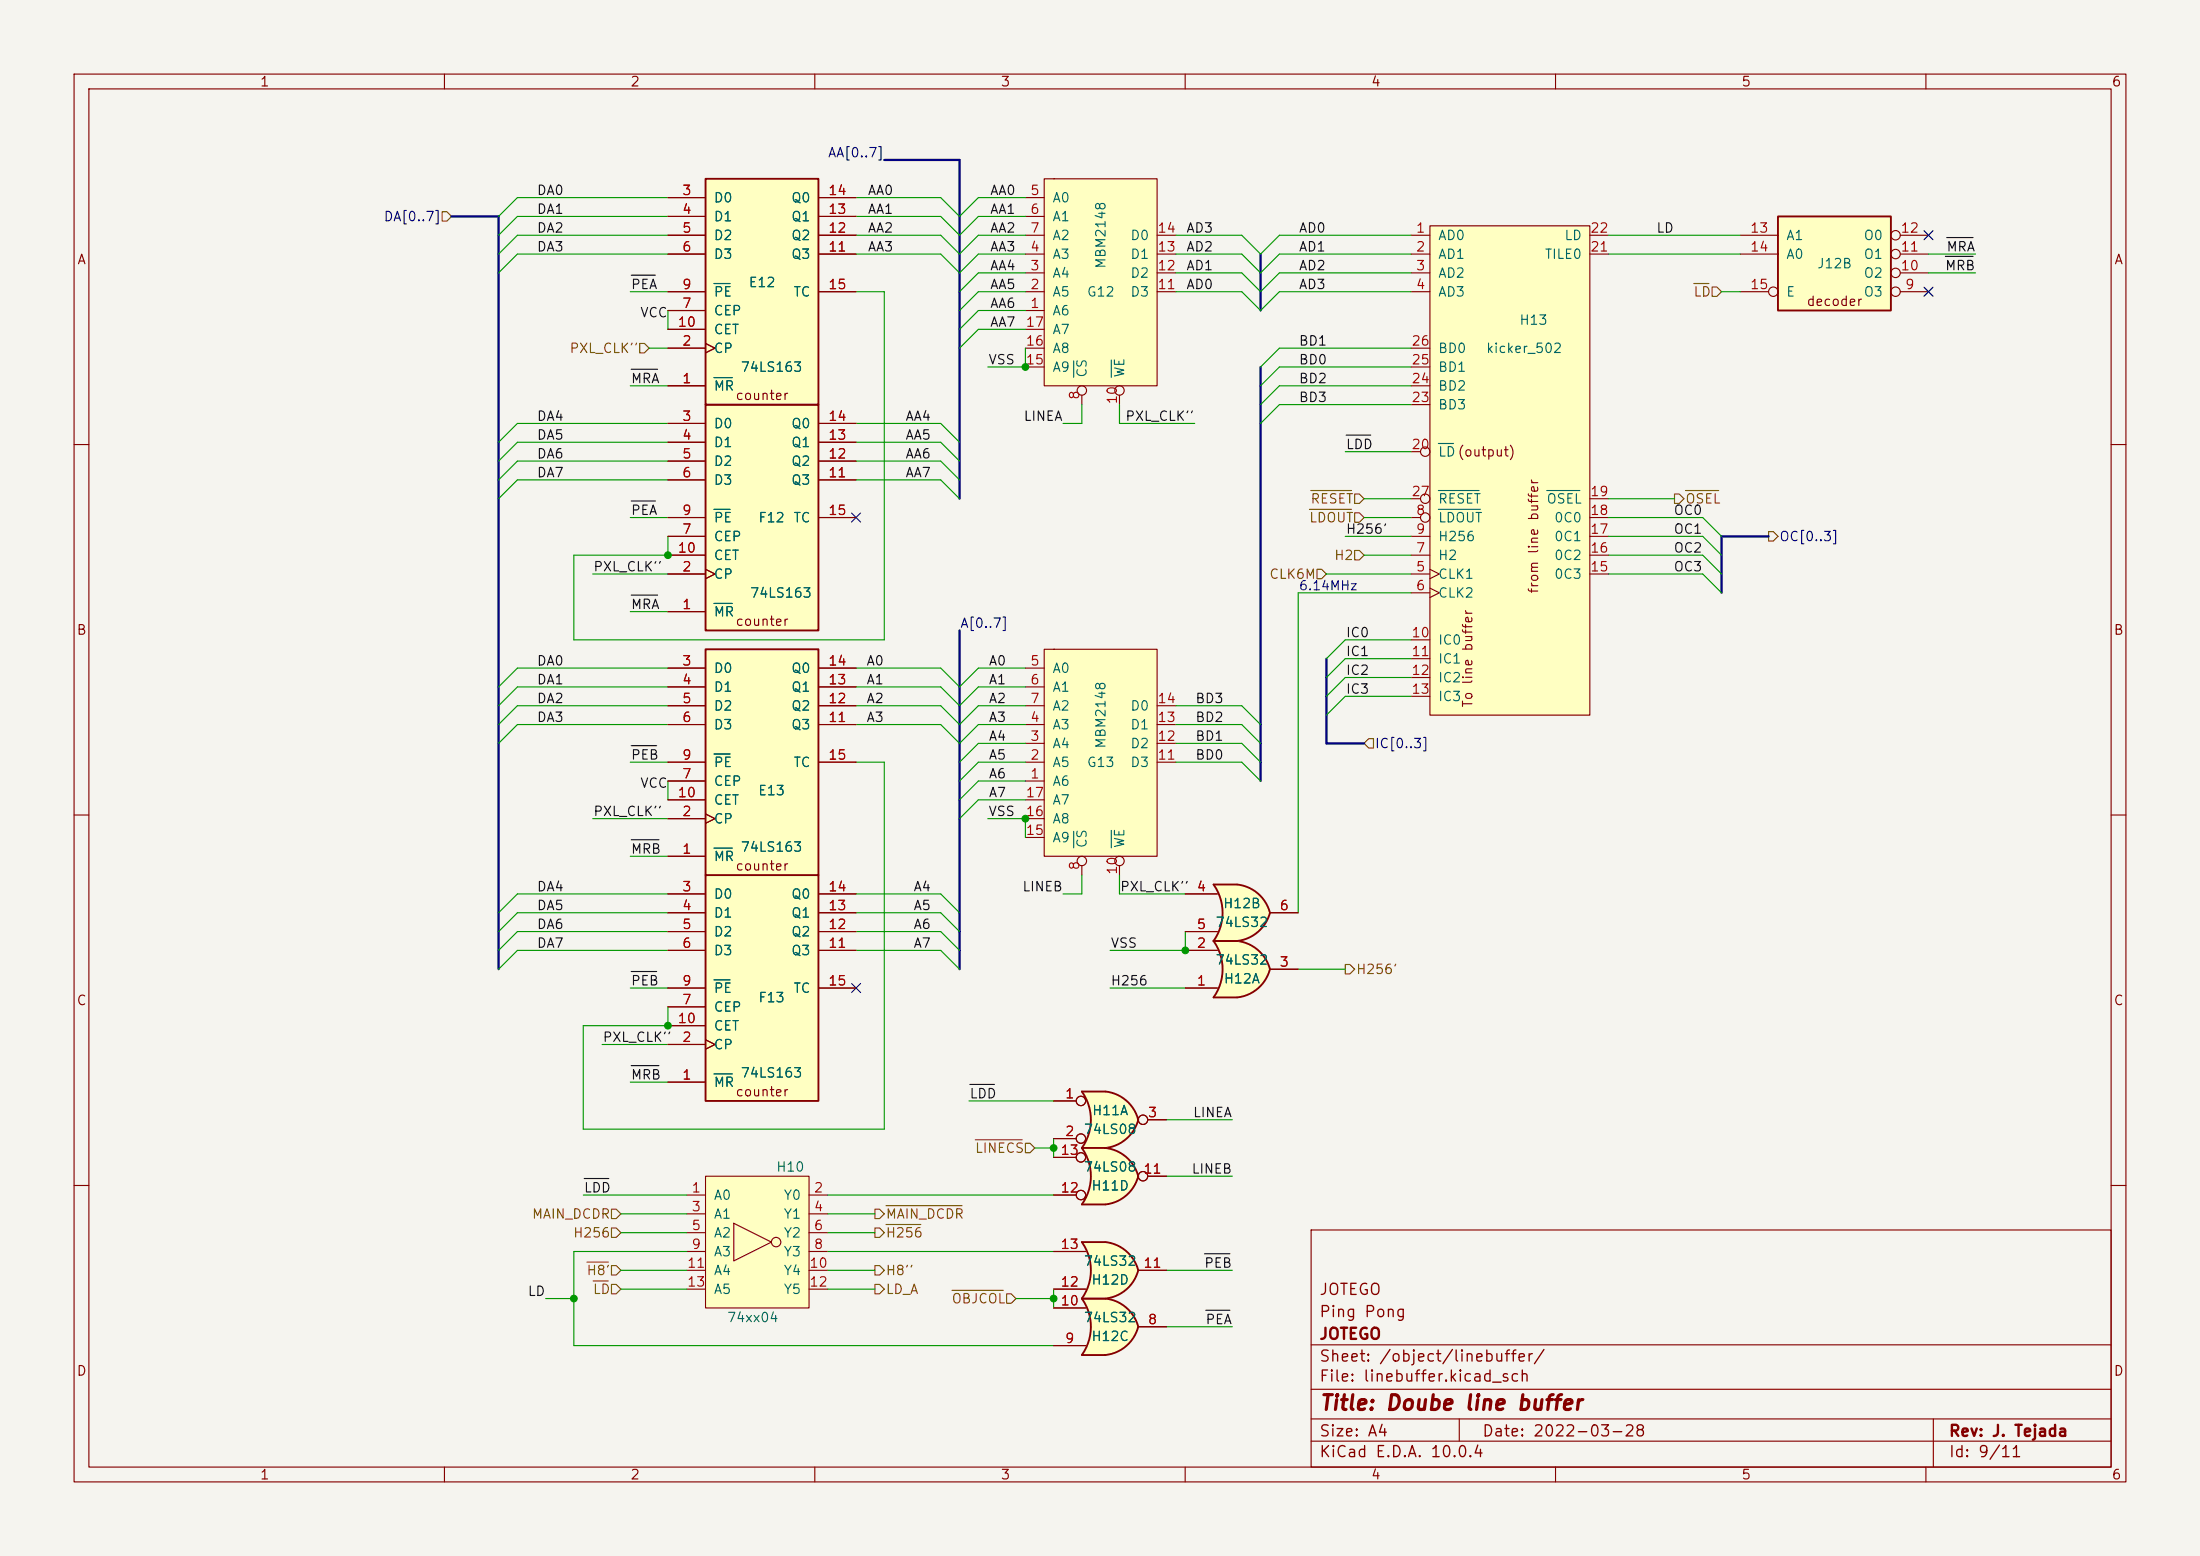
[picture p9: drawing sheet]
<svg xmlns="http://www.w3.org/2000/svg" width="297mm" height="210mm" viewBox="0 0 297 210" stroke-linecap="round" stroke-linejoin="round" font-family="sans-serif">
<path d="M0 0h297v210h-297z" fill="#f5f4ef" stroke="#f5f4ef" stroke-width=".14"/>
<g fill="none" stroke="#840000" stroke-width=".15">
<path d="M10 10h277v190h-277zM12 12h273v186h-273zM60 10v2M110 10v2M160 10v2M210 10v2M260 10v2M10 60h2M285 60h2M10 110h2M285 110h2M10 160h2"/>
<path d="M177 166h108v32h-108zM285 160h2M60 198v2M110 198v2M160 198v2M177 194.5h108M177 191.5h108M177 187.5h108M177 181.5h108M197 191.5v3M210 198v2M260 198v2"/>
<path d="M261 191.5v6.5"/>
</g>
<path d="M163.8 134.6h3.2M163.8 127h3.2" fill="none" stroke="#ffffc2" stroke-width=".14"/>
<g fill="#ffffc2" stroke="#ffffc2" stroke-width=".14">
<path d="M167 127a5.2 5.2 0 0 1 4.4 3.8l-5 1.4z"/>
<path d="M166.5 129.5l4.9 1.3a5.1 5.1 0 0 1-4.4 3.8z"/>
</g>
<path d="M163.8 127h3.2v7.6h-3.2a6.6 6.6 0 0 0 0-7.6z" fill="#ffffc2"/>
<path d="M167 127h-3.2a6.6 6.6 0 0 1 0 7.6h3.2M167 127a5.2 5.2 0 0 1 4.4 3.8 5.2 5.2 0 0 1-4.4 3.8" fill="none" stroke="#840000" stroke-width=".25"/>
<path d="M160 133.4h4.3M160 128.3h4.3M171.4 130.8h3.9" fill="none" stroke="#840000" stroke-width=".15"/>
<path d="M163.8 119.4h3.2M163.8 127h3.2" fill="none" stroke="#ffffc2" stroke-width=".14"/>
<g fill="#ffffc2" stroke="#ffffc2" stroke-width=".14">
<path d="M166.4 121.8l5 1.4a5.2 5.2 0 0 1-4.4 3.8z"/>
<path d="M167 119.4a5.1 5.1 0 0 1 4.4 3.8l-4.9 1.3z"/>
</g>
<path d="M163.8 119.4h3.2v7.6h-3.2a6.7 6.7 0 0 0 0-7.6z" fill="#ffffc2"/>
<path d="M167 119.4h-3.2a6.6 6.6 0 0 1 0 7.6h3.2M167 119.4a5.2 5.2 0 0 1 4.4 3.8 5.2 5.2 0 0 1-4.4 3.8" fill="none" stroke="#840000" stroke-width=".25"/>
<path d="M160 120.7h4.3M160 125.7h4.3M171.4 123.2h3.9" fill="none" stroke="#840000" stroke-width=".15"/>
<path d="M240 29.2h15.3v12.7h-15.3z" fill="#ffffc2"/>
<path d="M240 29.2h15.3v12.7h-15.3z" fill="none" stroke="#840000" stroke-width=".25"/>
<g fill="none" stroke="#840000" stroke-width=".15">
<path d="M234.9 39.4h3.9M234.9 34.3h5.1M234.9 31.8h5.1M256.5 39.4h3.8M256.5 36.8h3.8M256.5 34.3h3.8M256.5 31.8h3.8"/>
<circle cx="239.4" cy="39.4" r=".63"/>
<circle cx="255.9" cy="39.4" r=".63"/>
<circle cx="255.9" cy="36.8" r=".63"/>
<circle cx="255.9" cy="34.3" r=".63"/>
<circle cx="255.9" cy="31.7" r=".63"/>
</g>
<path d="M193 30.5h21.6v66h-21.6z" fill="#ffffc2"/>
<g fill="none" stroke="#840000" stroke-width=".15">
<path d="M190.5 31.8h2.5M190.5 34.3h2.5M190.5 36.8h2.5M190.5 39.4h2.5M193 30.5h21.6v66h-21.6zM214.6 31.8h2.6M214.6 34.3h2.6M190.5 54.6h2.5M190.5 52.1h2.5M190.5 49.5h2.5M190.5 47h2.5M190.5 77.5h2.5"/>
<path d="M190.5 74.9h2.5M190.5 69.9h1.3M190.5 72.4h2.5M190.5 67.3h1.3M190.5 61h1.3M193 76.8l1.3 .7-1.3 .6M193 79.4l1.3 .6-1.3 .6M214.6 77.5h2.6M214.6 74.9h2.6M214.6 69.9h2.6M214.6 72.4h2.6M214.6 67.3h2.6"/>
<path d="M190.5 80h2.5M190.5 86.4h2.5M190.5 88.9h2.5M190.5 91.4h2.5M190.5 94h2.5"/>
<circle cx="192.4" cy="69.8" r=".63"/>
<circle cx="192.4" cy="67.3" r=".63"/>
<circle cx="192.4" cy="61" r=".63"/>
</g>
<path d="M194.2 59.9h2M194.2 68.7h5.7M194.2 66.2h5.5M208.8 66.2h4.5" fill="none" stroke="#006464" stroke-width=".15"/>
<path d="M146 147.3h3.2M146 154.9h3.2" fill="none" stroke="#ffffc2" stroke-width=".14"/>
<g fill="#ffffc2" stroke="#ffffc2" stroke-width=".14">
<path d="M148.6 149.8l5.1 1.3a5.2 5.2 0 0 1-4.4 3.8z"/>
<path d="M149.3 147.3a5.1 5.1 0 0 1 4.4 3.8l-5 1.3z"/>
</g>
<path d="M146 147.3h3.2v7.6h-3.2a6.7 6.7 0 0 0 0-7.6z" fill="#ffffc2"/>
<path d="M149.2 147.3h-3.2a6.6 6.6 0 0 1 0 7.6h3.2M149.3 147.3a5.2 5.2 0 0 1 4.4 3.8 5.2 5.2 0 0 1-4.4 3.8" fill="none" stroke="#840000" stroke-width=".25"/>
<g fill="none" stroke="#840000" stroke-width=".15">
<path d="M142.2 148.6h3.1M142.2 153.7h3.1M154.9 151.1h2.6"/>
<circle cx="145.9" cy="153.7" r=".63"/>
<circle cx="145.9" cy="148.6" r=".63"/>
<circle cx="154.3" cy="151.1" r=".63"/>
</g>
<path d="M146 154.9h3.2M146 162.6h3.2" fill="none" stroke="#ffffc2" stroke-width=".14"/>
<g fill="#ffffc2" stroke="#ffffc2" stroke-width=".14">
<path d="M149.3 154.9a5.2 5.2 0 0 1 4.4 3.9l-5.1 1.3z"/>
<path d="M148.7 157.5l5 1.2a5.1 5.1 0 0 1-4.4 3.9z"/>
</g>
<path d="M146 154.9h3.2v7.7h-3.2a6.6 6.6 0 0 0 0-7.7z" fill="#ffffc2"/>
<path d="M149.2 154.9h-3.2a6.6 6.6 0 0 1 0 7.7h3.2M149.3 154.9a5.2 5.2 0 0 1 4.4 3.9 5.2 5.2 0 0 1-4.4 3.8" fill="none" stroke="#840000" stroke-width=".25"/>
<g fill="none" stroke="#840000" stroke-width=".15">
<path d="M142.2 156.2h3.1M154.9 158.8h2.6M142.2 161.3h3.1"/>
<circle cx="145.9" cy="156.2" r=".63"/>
<circle cx="154.3" cy="158.7" r=".63"/>
<circle cx="145.9" cy="161.3" r=".63"/>
</g>
<path d="M95.2 54.6h15.3v30.5h-15.3z" fill="#ffffc2"/>
<path d="M95.2 54.6h15.3v30.5h-15.3z" fill="none" stroke="#840000" stroke-width=".25"/>
<g fill="none" stroke="#840000" stroke-width=".15">
<path d="M90.2 57.2h5M90.2 59.7h5M110.5 57.2h5.1M110.5 59.7h5.1M90.2 77.5h5M90.2 62.2h5M90.2 64.8h5M90.2 72.4h5M90.2 69.9h5M90.2 74.9h5M95.2 76.8l1.3 .7-1.3 .6M110.5 62.2h5.1"/>
<path d="M110.5 64.8h5.1M110.5 69.9h5.1M90.2 82.6h5"/>
</g>
<path d="M96.4 68.7h2.2M96.4 81.4h2.5" fill="none" stroke="#006464" stroke-width=".15"/>
<path d="M146 175.3h3.2M146 182.9h3.2" fill="none" stroke="#ffffc2" stroke-width=".14"/>
<g fill="#ffffc2" stroke="#ffffc2" stroke-width=".14">
<path d="M149.3 175.3a5.2 5.2 0 0 1 4.4 3.8l-5.1 1.3z"/>
<path d="M148.7 177.8l5 1.3a5.1 5.1 0 0 1-4.4 3.8z"/>
</g>
<path d="M146 175.3h3.2v7.6h-3.2a6.6 6.6 0 0 0 0-7.6z" fill="#ffffc2"/>
<path d="M149.2 175.3h-3.2a6.6 6.6 0 0 1 0 7.6h3.2M149.3 175.3a5.2 5.2 0 0 1 4.4 3.8 5.2 5.2 0 0 1-4.4 3.8" fill="none" stroke="#840000" stroke-width=".25"/>
<path d="M142.2 176.5h4.4M153.7 179.1h3.8M142.2 181.6h4.4" fill="none" stroke="#840000" stroke-width=".15"/>
<path d="M146 175.3h3.2M146 167.6h3.2" fill="none" stroke="#ffffc2" stroke-width=".14"/>
<g fill="#ffffc2" stroke="#ffffc2" stroke-width=".14">
<path d="M149.3 167.6a5.2 5.2 0 0 1 4.4 3.9l-5.1 1.3z"/>
<path d="M148.7 170.2l5 1.2a5.1 5.1 0 0 1-4.4 3.9z"/>
</g>
<path d="M146 167.6h3.2v7.7h-3.2a6.6 6.6 0 0 0 0-7.7z" fill="#ffffc2"/>
<path d="M149.2 167.6h-3.2a6.6 6.6 0 0 1 0 7.7h3.2M149.3 167.6a5.2 5.2 0 0 1 4.4 3.9 5.2 5.2 0 0 1-4.4 3.8" fill="none" stroke="#840000" stroke-width=".25"/>
<path d="M142.2 174h4.4M142.2 168.9h4.4M153.7 171.5h3.8" fill="none" stroke="#840000" stroke-width=".15"/>
<path d="M141 87.6h15.2v28h-15.2z" fill="#ffffc2"/>
<g fill="none" stroke="#840000" stroke-width=".15">
<path d="M138.4 97.8h2.6M138.4 90.2h2.6M138.4 92.7h2.6M138.4 95.3h2.6M141 87.6h15.2v28h-15.2zM142.2 87.6h.1M156.2 97.8h2.5M156.2 95.3h2.5M138.4 105.4h2.6M138.4 102.9h2.6M138.4 100.3h2.6M138.4 113h2.6"/>
<path d="M138.4 110.5h2.6M138.4 108h2.6M146 116.8v1.3M151.1 116.8v1.3M156.2 102.9h2.5M156.2 100.3h2.5"/>
<circle cx="146" cy="116.2" r=".63"/>
<circle cx="151.1" cy="116.2" r=".63"/>
</g>
<path d="M144.9 112.2v2.2M150 112.1v2.3" fill="none" stroke="#006464" stroke-width=".15"/>
<path d="M95.2 158.8h14v17.7h-14z" fill="#ffffc2"/>
<g fill="none" stroke="#840000" stroke-width=".15">
<path d="M95.2 158.8h14v17.7h-14zM92.7 161.3h2.5M92.7 163.8h2.5M92.7 166.4h2.5M92.7 168.9h2.5M92.7 171.5h2.5M92.7 174h2.5M99.1 165.1l5 2.5-5 2.6zM109.2 161.3h2.6M109.2 163.8h2.6M109.2 166.4h2.6M109.2 168.9h2.6"/>
<path d="M109.2 171.5h2.6M109.2 174h2.6"/>
<circle cx="104.8" cy="167.6" r=".63"/>
</g>
<path d="M95.2 24.1h15.3v30.5h-15.3z" fill="#ffffc2"/>
<path d="M95.2 24.1h15.3v30.5h-15.3z" fill="none" stroke="#840000" stroke-width=".25"/>
<g fill="none" stroke="#840000" stroke-width=".15">
<path d="M90.2 26.7h5M90.2 29.2h5M90.2 31.8h5M90.2 34.3h5M90.2 39.4h5M110.5 26.7h5.1M110.5 29.2h5.1M110.5 31.8h5.1M110.5 34.3h5.1M110.5 39.4h5.1M90.2 52.1h5M90.2 47h5"/>
<path d="M90.2 41.9h5M90.2 44.5h5M95.2 46.4l1.3 .6-1.3 .6"/>
</g>
<path d="M96.4 38.3h2.2M96.4 51h2.5" fill="none" stroke="#006464" stroke-width=".15"/>
<path d="M95.2 118.1h15.3v30.5h-15.3z" fill="#ffffc2"/>
<path d="M95.2 118.1h15.3v30.5h-15.3z" fill="none" stroke="#840000" stroke-width=".25"/>
<g fill="none" stroke="#840000" stroke-width=".15">
<path d="M90.2 120.7h5M90.2 123.2h5M90.2 125.7h5M90.2 128.3h5M90.2 135.9h5M90.2 133.4h5M90.2 138.4h5M110.5 120.7h5.1M110.5 123.2h5.1M110.5 125.7h5.1M110.5 128.3h5.1M110.5 133.4h5.1"/>
<path d="M90.2 146.1h5M90.2 141h5M95.2 140.3l1.3 .7-1.3 .6"/>
</g>
<path d="M96.4 132.2h2.2M96.4 144.9h2.5" fill="none" stroke="#006464" stroke-width=".15"/>
<path d="M141 24.1h15.2v28h-15.2z" fill="#ffffc2"/>
<g fill="none" stroke="#840000" stroke-width=".15">
<path d="M138.4 39.4h2.6M138.4 36.8h2.6M138.4 34.3h2.6M138.4 26.7h2.6M138.4 29.2h2.6M138.4 31.8h2.6M141 24.1h15.2v28h-15.2zM142.2 24.1h.1M156.2 39.4h2.5M156.2 36.8h2.5M156.2 34.3h2.5M156.2 31.8h2.5"/>
<path d="M138.4 41.9h2.6M138.4 49.5h2.6M138.4 47h2.6M138.4 44.5h2.6M146 53.3v1.3M151.1 53.3v1.3"/>
<circle cx="146" cy="52.7" r=".63"/>
<circle cx="151.1" cy="52.7" r=".63"/>
</g>
<path d="M144.9 48.7v2.2M150 48.6v2.3" fill="none" stroke="#006464" stroke-width=".15"/>
<path d="M95.2 87.6h15.3v30.5h-15.3z" fill="#ffffc2"/>
<path d="M95.2 87.6h15.3v30.5h-15.3z" fill="none" stroke="#840000" stroke-width=".25"/>
<g fill="none" stroke="#840000" stroke-width=".15">
<path d="M90.2 26.7h5M90.2 29.2h5M90.2 31.8h5M90.2 34.3h5M90.2 39.4h5M110.5 26.7h5.1M110.5 29.2h5.1M110.5 31.8h5.1M110.5 34.3h5.1M110.5 39.4h5.1M90.2 57.2h5M90.2 59.7h5"/>
<path d="M90.2 52.1h5M90.2 47h5M90.2 41.9h5M90.2 44.5h5M95.2 46.4l1.3 .6-1.3 .6M110.5 57.2h5.1M110.5 59.7h5.1M90.2 77.5h5M90.2 62.2h5M90.2 64.8h5M90.2 72.4h5M90.2 69.9h5"/>
<path d="M90.2 74.9h5M95.2 76.8l1.3 .7-1.3 .6M110.5 62.2h5.1M110.5 64.8h5.1M110.5 69.9h5.1M90.2 90.2h5M90.2 92.7h5M90.2 95.3h5M90.2 97.8h5M90.2 82.6h5M110.5 90.2h5.1M110.5 92.7h5.1"/>
<path d="M110.5 95.3h5.1M110.5 97.8h5.1M90.2 115.6h5M90.2 110.5h5M90.2 105.4h5M90.2 102.9h5M90.2 108h5M95.2 109.9l1.3 .6-1.3 .6M110.5 102.9h5.1M90.2 133.4h5M90.2 128.3h5M90.2 120.7h5"/>
<path d="M90.2 125.7h5M90.2 123.2h5M90.2 135.9h5M90.2 138.4h5M110.5 133.4h5.1M110.5 128.3h5.1M110.5 120.7h5.1M110.5 125.7h5.1M110.5 123.2h5.1M160 133.4h4.3M160 128.3h4.3M160 120.7h4.3"/>
<path d="M160 125.7h4.3M171.4 130.8h3.9M171.4 123.2h3.9M90.2 146.1h5M90.2 141h5M95.2 140.3l1.3 .7-1.3 .6M142.2 148.6h3.1M142.2 153.7h3.1M142.2 156.2h3.1M154.9 151.1h2.6M154.9 158.8h2.6M142.2 161.3h3.1"/>
<path d="M142.2 176.5h4.4M142.2 174h4.4M142.2 168.9h4.4M153.7 179.1h3.8M153.7 171.5h3.8M142.2 181.6h4.4"/>
<circle cx="145.9" cy="153.7" r=".63"/>
<circle cx="145.9" cy="156.2" r=".63"/>
<circle cx="145.9" cy="148.6" r=".63"/>
<circle cx="154.3" cy="151.1" r=".63"/>
<circle cx="154.3" cy="158.7" r=".63"/>
<circle cx="145.9" cy="161.3" r=".63"/>
</g>
<path d="M96.4 38.3h2.2M96.4 51h2.5M96.4 68.7h2.2M96.4 81.4h2.5M96.4 114.5h2.5M96.4 101.8h2.2M96.4 132.2h2.2M96.4 144.9h2.5" fill="none" stroke="#006464" stroke-width=".15"/>
<g fill="none" stroke="#725600" stroke-width=".15">
<path d="M59.7 28.6h.6l.7 .6-.7 .6h-.6zM228.7 38.3h2M231.1 38.7h.7l.6 .7-.6 .6h-.7zM86.4 46.4h.6l.6 .6-.6 .6h-.6zM176.8 68.7h5.6M177 66.2h5.4M177.8 76.8h.6l.7 .7-.7 .6h-.6zM182.9 74.3h.6l.6 .6-.6 .7h-.6zM182.9 69.2h.6l.6 .7-.6 .6h-.6zM182.9 66.7h.6l.6 .6-.6 .6h-.6zM226.1 66.7h.6l.6 .6-.6 .6h-.6zM227.6 66.2h4.4"/>
<path d="M238.8 71.8h.6l.6 .6-.6 .6h-.6zM184.8 99.7h.6v1.3h-.6l-.7-.7zM181.6 130.2h.6l.7 .6-.7 .6h-.6zM131.7 153.8h6.3M138.4 154.3h.7l.6 .6-.6 .7h-.7zM79.2 170.3h2.9M80.1 172.9h2M82.5 173.4h.7l.6 .6-.6 .6h-.7zM82.5 170.8h.7l.6 .7-.6 .6h-.7zM82.5 165.7h.7l.6 .7-.6 .6h-.7zM82.5 163.2h.7l.6 .6-.6 .7h-.7zM118.1 165.7h.6l.7 .7-.7 .6h-.6z"/>
<path d="M118.1 173.4h.6l.7 .6-.7 .6h-.6zM118.1 170.8h.6l.7 .7-.7 .6h-.6zM118.1 163.2h.6l.7 .6-.7 .7h-.6zM119.6 165.3h4.7M119.6 162.7h10.3M128.5 174.2h7M135.9 174.6h.6l.7 .7-.7 .6h-.6z"/>
</g>
<g fill="none" stroke="#0f0f0f" stroke-width=".15">
<path d="M85.2 37.1h3.3M262.6 34.6h3.8M262.8 32.1h3.6M85.2 49.8h3.6M181.7 58.7h3.4M85.2 67.6h3.3M85.2 80.3h3.6M85.2 113.3h3.8M85.2 100.6h3.5M85.2 131.1h3.5M78.9 159.1h3.3M85.2 143.8h3.8"/>
<path d="M130.9 146.4h3.4M162.6 169.2h3.4M162.8 176.8h3.2"/>
</g>
<path d="M61 29.2h6.3v101.6M119.4 21.6h10.1v45.7M170.2 34.3v7.6M170.2 49.5v55.9M238.8 72.4h-6.4v7.6M129.5 85.1v45.7M179.1 88.9v11.4h5" fill="none" stroke="#000084" stroke-width=".3"/>
<g fill="none" stroke="#009600" stroke-width=".15">
<path d="M85.1 39.4h5.1M90.2 31.8h-20.4l-2.5 2.5M90.2 34.3h-20.4l-2.5 2.5M90.2 26.7h-20.4l-2.5 2.5M90.2 29.2h-20.4l-2.5 2.6M115.6 39.4h3.8v47h-41.9v-11.5h12.7v-2.5M115.6 31.8h11.4l2.5 2.5 2.6-2.5h6.3M115.6 34.3h11.4l2.5 2.5 2.6-2.5h6.3M115.6 26.7h11.4l2.5 2.5 2.6-2.5h6.3M115.6 29.2h11.4l2.5 2.6 2.6-2.6h6.3M138.4 39.4h-6.3l-2.6 2.5M138.4 36.8h-6.3l-2.6 2.6"/>
<path d="M158.7 31.8h8.9l2.6 2.5 2.5-2.5h17.8M158.7 39.4h8.9l2.6 2.5 2.5-2.5h17.8M158.7 34.3h8.9l2.6 2.5 2.5-2.5h17.8M158.7 36.8h8.9l2.6 2.6 2.5-2.6h17.8M217.2 31.8h17.7M217.2 34.3h17.7M232.4 39.4h2.5M260.3 34.3h6.4M260.3 36.8h6.4M85.1 52.1h5.1M87.6 47h2.6M90.2 41.9v2.6"/>
<path d="M90.2 57.2h-20.4l-2.5 2.5M90.2 59.7h-20.4l-2.5 2.5M115.6 57.2h11.4l2.5 2.5M115.6 59.7h11.4l2.5 2.5M138.4 47v2.5h-5.1M138.4 44.5h-6.3l-2.6 2.5M138.4 41.9h-6.3l-2.6 2.6M146 54.6v2.6h-2.5M151.1 54.6v2.6h10.2M190.5 49.5h-17.8l-2.5 2.6M190.5 54.6h-17.8l-2.5 2.6M190.5 52.1h-17.8l-2.5 2.5"/>
<path d="M190.5 47h-17.8l-2.5 2.5M80 77.5h10.2M85.1 69.9h5.1M90.2 64.8h-20.4l-2.5 2.5M90.2 62.2h-20.4l-2.5 2.6M115.6 64.8h11.4l2.5 2.5M115.6 62.2h11.4l2.5 2.6M179.1 77.5h11.4M181.6 72.4h8.9M181.6 61h8.9M184.1 69.9h6.4M184.1 74.9h6.4"/>
<path d="M184.1 67.3h6.4M217.2 69.9h12.7l2.5 2.5M217.2 72.4h12.7l2.5 2.5M217.2 77.5h12.7l2.5 2.5M217.2 74.9h12.7l2.5 2.6M217.2 67.3h8.9M85.1 82.6h5.1M90.2 97.8h-20.4l-2.5 2.5M90.2 90.2h-20.4l-2.5 2.5M90.2 95.3h-20.4l-2.5 2.5M90.2 92.7h-20.4l-2.5 2.6M115.6 97.8h11.4l2.5 2.5 2.6-2.5h6.3"/>
<path d="M115.6 90.2h11.4l2.5 2.5 2.6-2.5h6.3M115.6 95.3h11.4l2.5 2.5 2.6-2.5h6.3M115.6 92.7h11.4l2.5 2.6 2.6-2.6h6.3M158.7 97.8h8.9l2.6 2.5M158.7 95.3h8.9l2.6 2.5M190.5 86.4h-8.9l-2.5 2.5M190.5 80h-15.2v43.2M190.5 91.4h-8.9l-2.5 2.6M190.5 94h-8.9l-2.5 2.5M190.5 88.9h-8.9l-2.5 2.5M80 110.5h10.2M85.1 102.9h5.1"/>
<path d="M85.1 115.6h5.1M90.2 105.4v2.6M115.6 102.9h3.8v49.5h-40.7v-14h11.5v-2.5M133.3 110.5h5.1v2.5M138.4 105.4h-6.3l-2.6 2.6M138.4 108h-6.3l-2.6 2.5M138.4 102.9h-6.3l-2.6 2.5M138.4 100.3h-6.3l-2.6 2.6M146 118.1v2.6h-2.5M151.1 118.1v2.6h8.9M158.7 102.9h8.9l2.6 2.5M158.7 100.3h8.9l2.6 2.6"/>
<path d="M85.1 133.4h5.1M90.2 120.7h-20.4l-2.5 2.5M90.2 128.3h-20.4l-2.5 2.5M90.2 125.7h-20.4l-2.5 2.6M90.2 123.2h-20.4l-2.5 2.5M115.6 120.7h11.4l2.5 2.5M115.6 128.3h11.4l2.5 2.5M115.6 125.7h11.4l2.5 2.6M115.6 123.2h11.4l2.5 2.5M149.9 133.4h10.1M160 125.7v2.6h-10.1M175.3 130.8h6.3"/>
<path d="M81.3 141h8.9M85.1 146.1h5.1M130.8 148.6h11.4M139.7 154.9h2.5M142.2 153.7v2.5M157.5 158.8h8.9M157.5 151.1h8.9M73.7 175.3h3.8M78.7 161.3h14M83.8 171.5h8.9M83.8 163.8h8.9M83.8 166.4h8.9"/>
<path d="M83.8 174h8.9M92.7 168.9h-15.2v12.7h64.7M111.8 171.5h6.3M111.8 161.3h30.4M111.8 163.8h6.3M111.8 166.4h6.3M111.8 168.9h30.4M111.8 174h6.3M137.2 175.3h5M142.2 174v2.5M157.5 171.5h8.9M157.5 179.1h8.9"/>
</g>
<path d="M259.7 31.1l1.3 1.3M259.7 38.8l1.3 1.2M261 31.1l-1.3 1.3M261 38.8l-1.3 1.2M115 69.2l1.2 1.3M116.2 69.2l-1.2 1.3M115 132.7l1.2 1.3M116.2 132.7l-1.2 1.3" fill="none" stroke="#000084" stroke-width=".15"/>
<g fill="#009600" stroke="#009600" stroke-width=".14">
<circle cx="142.2" cy="154.9" r=".46"/>
<circle cx="142.2" cy="175.3" r=".46"/>
<circle cx="138.4" cy="110.5" r=".46"/>
<circle cx="160" cy="128.3" r=".46"/>
<circle cx="90.2" cy="138.4" r=".46"/>
<circle cx="77.5" cy="175.3" r=".46"/>
<circle cx="138.4" cy="49.5" r=".46"/>
<circle cx="90.2" cy="74.9" r=".46"/>
</g>
<text font-size="2" fill="#840000" x="178" y="190.8">Title: Doube line buffer</text>
<g font-size="1.5" fill="#840000">
<text x="178" y="178.2">Ping Pong</text>
<text x="178" y="175.2">JOTEGO</text>
<text x="178" y="184.2">Sheet: /object/linebuffer/</text>
<text x="178" y="181.2">JOTEGO</text>
<text x="178" y="186.9">File: linebuffer.kicad_sch</text>
<text x="178" y="197.1">KiCad E.D.A. 10.0.4</text>
<text x="178" y="194.3">Size: A4</text>
<text x="200" y="194.3">Date: 2022-03-28</text>
<text x="263" y="194.3">Rev: J. Tejada</text>
<text x="263" y="197.1">Id: 9/11</text>
</g>
<g font-size="1.3" fill="#840000">
<text x="35" y="12">1</text>
<text x="85" y="12">2</text>
<text x="135" y="12">3</text>
<text x="185" y="12">4</text>
<text x="235" y="12">5</text>
<text x="285" y="12">6</text>
<text x="10.3" y="36">A</text>
<text x="285.3" y="36">A</text>
<text x="243.8" y="41.6">decoder</text>
<text x="99.2" y="54.3">counter</text>
<text x="208" y="80.2" transform="rotate(-90 208 80.2)">from line buffer</text>
<text x="10.3" y="86">B</text>
<text x="99.2" y="84.8">counter</text>
<text x="285.3" y="86">B</text>
<text x="199.1" y="95.6" transform="rotate(-90 199.1 95.6)">To line buffer</text>
<text x="99.2" y="117.8">counter</text>
<text x="10.3" y="136">C</text>
<text x="285.3" y="136">C</text>
<text x="99.2" y="148.3">counter</text>
<text x="10.3" y="186">D</text>
<text x="285.3" y="186">D</text>
<text x="35" y="200">1</text>
<text x="85" y="200">2</text>
<text x="135" y="200">3</text>
<text x="185" y="200">4</text>
<text x="235" y="200">5</text>
<text x="285" y="200">6</text>
</g>
<g font-size="1.3" fill="#000084">
<text x="111.7" y="21.6">AA[0..7]</text>
<text x="51.7" y="30.2">DA[0..7]</text>
<text x="240.1" y="73.4">OC[0..3]</text>
<text x="129.5" y="85.1">A[0..7]</text>
<text x="185.5" y="101.3">IC[0..3]</text>
</g>
<g font-size="1.3" fill="#0f0f0f">
<text x="72.4" y="26.6">DA0</text>
<text x="72.4" y="29.2">DA1</text>
<text x="117.1" y="29.2">AA1</text>
<text x="117.1" y="26.6">AA0</text>
<text x="133.6" y="29.2">AA1</text>
<text x="133.6" y="26.6">AA0</text>
<text x="72.4" y="31.7">DA2</text>
<text x="72.4" y="34.3">DA3</text>
<text x="117.1" y="31.7">AA2</text>
<text x="117.1" y="34.3">AA3</text>
<text x="133.6" y="34.3">AA3</text>
<text x="133.6" y="31.7">AA2</text>
<text x="160.1" y="31.7">AD3</text>
<text x="160.1" y="34.3">AD2</text>
<text x="175.3" y="31.7">AD0</text>
<text x="175.3" y="34.3">AD1</text>
<text x="223.5" y="31.7">LD</text>
<text x="262.7" y="34.3">MRA</text>
<text x="85.1" y="39.3">PEA</text>
<text x="133.6" y="41.9">AA6</text>
<text x="133.6" y="36.8">AA4</text>
<text x="133.6" y="39.3">AA5</text>
<text x="160.1" y="36.8">AD1</text>
<text x="160.1" y="39.3">AD0</text>
<text x="175.3" y="36.8">AD2</text>
<text x="175.3" y="39.3">AD3</text>
<text x="262.5" y="36.8">MRB</text>
<text x="86.3" y="43.1">VCC</text>
<text x="133.6" y="44.4">AA7</text>
<text x="175.3" y="47">BD1</text>
<text x="85.1" y="52">MRA</text>
<text x="133.3" y="49.5">VSS</text>
<text x="175.3" y="49.5">BD0</text>
<text x="175.3" y="52">BD2</text>
<text x="72.4" y="57.1">DA4</text>
<text x="72.4" y="59.7">DA5</text>
<text x="122.1" y="57.1">AA4</text>
<text x="122.1" y="59.7">AA5</text>
<text x="138.1" y="57.1">LINEA</text>
<text x="151.8" y="57.1">PXL_CLK''</text>
<text x="175.3" y="54.6">BD3</text>
<text x="72.4" y="62.2">DA6</text>
<text x="72.4" y="64.7">DA7</text>
<text x="122.1" y="62.2">AA6</text>
<text x="122.1" y="64.7">AA7</text>
<text x="181.6" y="60.9">LDD</text>
<text x="85.1" y="69.8">PEA</text>
<text x="225.9" y="69.8">OC0</text>
<text x="80" y="77.4">PXL_CLK''</text>
<text x="181.6" y="72.4">H256'</text>
<text x="225.9" y="72.4">OC1</text>
<text x="225.9" y="77.4">OC3</text>
<text x="225.9" y="74.9">OC2</text>
<text x="85.1" y="82.5">MRA</text>
<text x="181.6" y="88.9">IC1</text>
<text x="181.6" y="86.3">IC0</text>
<text x="72.4" y="90.1">DA0</text>
<text x="72.4" y="95.2">DA2</text>
<text x="72.4" y="92.7">DA1</text>
<text x="116.9" y="95.2">A2</text>
<text x="116.9" y="90.1">A0</text>
<text x="116.9" y="92.7">A1</text>
<text x="133.4" y="90.1">A0</text>
<text x="133.4" y="95.2">A2</text>
<text x="133.4" y="92.7">A1</text>
<text x="161.3" y="95.2">BD3</text>
<text x="181.6" y="93.9">IC3</text>
<text x="181.6" y="91.4">IC2</text>
<text x="72.4" y="97.8">DA3</text>
<text x="116.9" y="97.8">A3</text>
<text x="133.4" y="97.8">A3</text>
<text x="133.4" y="100.3">A4</text>
<text x="161.3" y="100.3">BD1</text>
<text x="161.3" y="97.8">BD2</text>
<text x="85.1" y="102.8">PEB</text>
<text x="86.3" y="106.6">VCC</text>
<text x="133.4" y="102.8">A5</text>
<text x="133.4" y="105.4">A6</text>
<text x="133.4" y="107.9">A7</text>
<text x="161.3" y="102.8">BD0</text>
<text x="80" y="110.5">PXL_CLK''</text>
<text x="133.3" y="110.5">VSS</text>
<text x="85.1" y="115.5">MRB</text>
<text x="72.4" y="123.2">DA5</text>
<text x="72.4" y="120.6">DA4</text>
<text x="72.4" y="125.7">DA6</text>
<text x="123.2" y="120.6">A4</text>
<text x="123.2" y="125.7">A6</text>
<text x="123.2" y="123.2">A5</text>
<text x="137.9" y="120.6">LINEB</text>
<text x="151.1" y="120.6">PXL_CLK'' 4</text>
<text x="72.4" y="128.2">DA7</text>
<text x="123.2" y="128.2">A7</text>
<text x="149.9" y="128.2">VSS</text>
<text x="85.1" y="133.3">PEB</text>
<text x="149.9" y="133.3">H256</text>
<text x="81.3" y="140.9">PXL_CLK''</text>
<text x="85.1" y="146">MRB</text>
<text x="130.8" y="148.6">LDD</text>
<text x="161" y="151.1">LINEA</text>
<text x="78.7" y="161.3">LDD</text>
<text x="160.8" y="158.7">LINEB</text>
<text x="162.5" y="171.4">PEB</text>
<text x="71.2" y="175.2">LD</text>
<text x="162.7" y="179">PEA</text>
</g>
<g font-size="1.3" fill="#a90000">
<text x="92" y="26.6">3</text>
<text x="92" y="29.2">4</text>
<text x="111.7" y="29.2">13</text>
<text x="111.7" y="26.6">14</text>
<text x="139" y="26.6">5</text>
<text x="139" y="29.2">6</text>
<text x="92" y="31.7">5</text>
<text x="92" y="34.3">6</text>
<text x="111.7" y="34.3">11</text>
<text x="111.7" y="31.7">12</text>
<text x="139" y="34.3">4</text>
<text x="139" y="31.7">7</text>
<text x="156.2" y="34.3">13</text>
<text x="156.2" y="31.7">14</text>
<text x="191.1" y="31.7">1</text>
<text x="191.1" y="34.3">2</text>
<text x="214.6" y="34.3">21</text>
<text x="214.6" y="31.7">22</text>
<text x="236.2" y="31.7">13</text>
<text x="236.2" y="34.3">14</text>
<text x="256.5" y="34.3">11</text>
<text x="256.5" y="31.7">12</text>
<text x="92" y="41.9">7</text>
<text x="92" y="39.3">9</text>
<text x="111.7" y="39.3">15</text>
<text x="139" y="41.9">1</text>
<text x="139" y="39.3">2</text>
<text x="139" y="36.8">3</text>
<text x="156.2" y="39.3">11</text>
<text x="156.2" y="36.8">12</text>
<text x="191.1" y="36.8">3</text>
<text x="191.1" y="39.3">4</text>
<text x="236.2" y="39.3">15</text>
<text x="256.5" y="36.8">10</text>
<text x="257.1" y="39.3">9</text>
<text x="91.4" y="44.4">10</text>
<text x="92" y="47">2</text>
<text x="138.4" y="47">16</text>
<text x="138.4" y="44.4">17</text>
<text x="190.5" y="47">26</text>
<text x="92" y="52">1</text>
<text x="138.4" y="49.5">15</text>
<text x="190.5" y="52">24</text>
<text x="190.5" y="49.5">25</text>
<text x="92" y="57.1">3</text>
<text x="92" y="59.7">4</text>
<text x="111.7" y="59.7">13</text>
<text x="111.7" y="57.1">14</text>
<text x="146" y="54" transform="rotate(-90 146 54)">8</text>
<text x="151.1" y="54.7" transform="rotate(-90 151.1 54.7)">10</text>
<text x="190.5" y="54.6">23</text>
<text x="92" y="62.2">5</text>
<text x="92" y="64.7">6</text>
<text x="111.7" y="64.7">11</text>
<text x="111.7" y="62.2">12</text>
<text x="190.5" y="60.9">20</text>
<text x="92" y="69.8">9</text>
<text x="111.7" y="69.8">15</text>
<text x="190.5" y="67.3">27</text>
<text x="191.1" y="69.8">8</text>
<text x="214.6" y="69.8">18</text>
<text x="214.6" y="67.3">19</text>
<text x="91.4" y="74.9">10</text>
<text x="92" y="77.4">2</text>
<text x="92" y="72.4">7</text>
<text x="191.1" y="77.4">5</text>
<text x="191.1" y="74.9">7</text>
<text x="191.1" y="72.4">9</text>
<text x="214.6" y="77.4">15</text>
<text x="214.6" y="74.9">16</text>
<text x="214.6" y="72.4">17</text>
<text x="92" y="82.5">1</text>
<text x="191.1" y="80">6</text>
<text x="190.5" y="86.3">10</text>
<text x="190.5" y="88.9">11</text>
<text x="92" y="90.1">3</text>
<text x="92" y="92.7">4</text>
<text x="92" y="95.2">5</text>
<text x="111.7" y="95.2">12</text>
<text x="111.7" y="92.7">13</text>
<text x="111.7" y="90.1">14</text>
<text x="139" y="90.1">5</text>
<text x="139" y="92.7">6</text>
<text x="139" y="95.2">7</text>
<text x="156.2" y="95.2">14</text>
<text x="190.5" y="91.4">12</text>
<text x="190.5" y="94">13</text>
<text x="92" y="97.8">6</text>
<text x="111.7" y="97.8">11</text>
<text x="139" y="100.3">3</text>
<text x="139" y="97.8">4</text>
<text x="156.2" y="100.3">12</text>
<text x="156.2" y="97.8">13</text>
<text x="91.4" y="107.9">10</text>
<text x="92" y="105.4">7</text>
<text x="92" y="102.8">9</text>
<text x="111.7" y="102.8">15</text>
<text x="138.4" y="107.9">17</text>
<text x="139" y="105.4">1</text>
<text x="139" y="102.8">2</text>
<text x="156.2" y="102.8">11</text>
<text x="92" y="110.5">2</text>
<text x="138.4" y="113">15</text>
<text x="138.4" y="110.5">16</text>
<text x="92" y="115.5">1</text>
<text x="146" y="117.5" transform="rotate(-90 146 117.5)">8</text>
<text x="151.1" y="118.2" transform="rotate(-90 151.1 118.2)">10</text>
<text x="92" y="120.6">3</text>
<text x="92" y="123.2">4</text>
<text x="92" y="125.7">5</text>
<text x="111.7" y="125.7">12</text>
<text x="111.7" y="123.2">13</text>
<text x="111.7" y="120.6">14</text>
<text x="161.5" y="125.7">5</text>
<text x="161.5" y="120.6">4</text>
<text x="172.6" y="123.2">6</text>
<text x="92" y="128.2">6</text>
<text x="111.7" y="128.2">11</text>
<text x="161.5" y="128.2">2</text>
<text x="172.6" y="130.8">3</text>
<text x="92" y="135.9">7</text>
<text x="92" y="133.3">9</text>
<text x="111.7" y="133.3">15</text>
<text x="161.5" y="133.3">1</text>
<text x="91.4" y="138.4">10</text>
<text x="92" y="140.9">2</text>
<text x="92" y="146">1</text>
<text x="143.7" y="148.6">1</text>
<text x="143.7" y="153.6">2</text>
<text x="154.9" y="151.1">3</text>
<text x="93.3" y="161.3">1</text>
<text x="109.8" y="161.3">2</text>
<text x="143.1" y="161.3">12</text>
<text x="143.1" y="156.2">13</text>
<text x="154.3" y="158.7">11</text>
<text x="93.3" y="163.8">3</text>
<text x="93.3" y="166.3">5</text>
<text x="109.8" y="163.8">4</text>
<text x="109.8" y="166.3">6</text>
<text x="92.7" y="171.4">11</text>
<text x="92.7" y="174">13</text>
<text x="93.3" y="168.9">9</text>
<text x="109.2" y="171.4">10</text>
<text x="109.2" y="174">12</text>
<text x="109.8" y="168.9">8</text>
<text x="143.1" y="174">12</text>
<text x="143.1" y="168.9">13</text>
<text x="154.3" y="171.4">11</text>
<text x="143.1" y="176.5">10</text>
<text x="154.9" y="179">8</text>
<text x="143.7" y="181.6">9</text>
</g>
<g font-size="1.3" fill="#006464">
<text x="96.3" y="27.6">D0</text>
<text x="106.7" y="27.6">Q0</text>
<text x="142" y="27.6">A0</text>
<text x="96.3" y="30.2">D1</text>
<text x="96.3" y="32.7">D2</text>
<text x="96.3" y="35.3">D3</text>
<text x="106.7" y="35.3">Q3</text>
<text x="106.7" y="32.7">Q2</text>
<text x="106.7" y="30.2">Q1</text>
<text x="142" y="35.3">A3</text>
<text x="142" y="30.2">A1</text>
<text x="142" y="32.7">A2</text>
<text x="152.5" y="35.3">D1</text>
<text x="152.5" y="32.7">D0</text>
<text x="194.1" y="32.7">AD0</text>
<text x="194.1" y="35.3">AD1</text>
<text x="208.5" y="35.3">TILE0</text>
<text x="211.1" y="32.7">LD</text>
<text x="241" y="32.7">A1</text>
<text x="241" y="35.3">A0</text>
<text x="251.5" y="35.3">O1</text>
<text x="251.5" y="32.7">O0</text>
<text x="96.3" y="40.3">PE</text>
<text x="101" y="39.1">E12</text>
<text x="107" y="40.3">TC</text>
<text x="142" y="40.3">A5</text>
<text x="142" y="37.8">A4</text>
<text x="146.6" y="40.3">G12</text>
<text x="149.6" y="36.4" transform="rotate(-90 149.6 36.4)">MBM2148</text>
<text x="152.5" y="40.3">D3</text>
<text x="152.5" y="37.8">D2</text>
<text x="194.1" y="37.8">AD2</text>
<text x="194.1" y="40.3">AD3</text>
<text x="241" y="40.3">E</text>
<text x="245.2" y="36.5">J12B</text>
<text x="251.5" y="40.3">O3</text>
<text x="251.5" y="37.8">O2</text>
<text x="96.3" y="48">CP</text>
<text x="96.3" y="42.9">CEP</text>
<text x="96.3" y="45.4">CET</text>
<text x="142" y="42.9">A6</text>
<text x="142" y="48">A8</text>
<text x="142" y="45.4">A7</text>
<text x="194.1" y="48">BD0</text>
<text x="200.5" y="48">kicker_502</text>
<text x="205" y="44.2">H13</text>
<text x="96.3" y="53">MR</text>
<text x="99.9" y="50.5">74LS163</text>
<text x="142" y="50.5">A9</text>
<text x="147" y="51.1" transform="rotate(-90 147 51.1)">CS</text>
<text x="152.1" y="51.1" transform="rotate(-90 152.1 51.1)">WE</text>
<text x="194.1" y="53">BD2</text>
<text x="194.1" y="50.5">BD1</text>
<text x="96.3" y="58.1">D0</text>
<text x="106.7" y="58.1">Q0</text>
<text x="194.1" y="55.6">BD3</text>
<text x="96.3" y="60.7">D1</text>
<text x="96.3" y="63.2">D2</text>
<text x="96.3" y="65.7">D3</text>
<text x="106.7" y="65.7">Q3</text>
<text x="106.7" y="63.2">Q2</text>
<text x="106.7" y="60.7">Q1</text>
<text x="194.1" y="61.9">LD(output)</text>
<text x="96.3" y="70.8">PE</text>
<text x="102.3" y="70.8">F12</text>
<text x="107" y="70.8">TC</text>
<text x="194.1" y="70.8">LDOUT</text>
<text x="194.1" y="68.3">RESET</text>
<text x="208.7" y="68.3">OSEL</text>
<text x="209.7" y="70.8">0C0</text>
<text x="96.3" y="73.4">CEP</text>
<text x="96.3" y="75.9">CET</text>
<text x="194.1" y="75.9">H2</text>
<text x="194.1" y="73.4">H256</text>
<text x="209.7" y="75.9">0C2</text>
<text x="209.7" y="73.4">0C1</text>
<text x="96.3" y="83.5">MR</text>
<text x="96.3" y="78.4">CP</text>
<text x="101.2" y="81">74LS163</text>
<text x="194.1" y="78.4">CLK1</text>
<text x="194.1" y="81">CLK2</text>
<text x="209.7" y="78.4">0C3</text>
<text x="194.1" y="87.3">IC0</text>
<text x="194.1" y="89.9">IC1</text>
<text x="96.3" y="91.1">D0</text>
<text x="96.3" y="93.7">D1</text>
<text x="106.7" y="93.7">Q1</text>
<text x="106.7" y="91.1">Q0</text>
<text x="142" y="91.1">A0</text>
<text x="142" y="93.7">A1</text>
<text x="194.1" y="92.4">IC2</text>
<text x="194.1" y="95">IC3</text>
<text x="96.3" y="96.2">D2</text>
<text x="96.3" y="98.8">D3</text>
<text x="106.7" y="98.8">Q3</text>
<text x="106.7" y="96.2">Q2</text>
<text x="142" y="101.3">A4</text>
<text x="142" y="98.8">A3</text>
<text x="142" y="96.2">A2</text>
<text x="149.6" y="101.1" transform="rotate(-90 149.6 101.1)">MBM2148</text>
<text x="152.5" y="101.3">D2</text>
<text x="152.5" y="98.8">D1</text>
<text x="152.5" y="96.2">D0</text>
<text x="96.3" y="106.4">CEP</text>
<text x="96.3" y="103.8">PE</text>
<text x="102.3" y="107.7">E13</text>
<text x="107" y="103.8">TC</text>
<text x="142" y="106.4">A6</text>
<text x="142" y="103.8">A5</text>
<text x="146.6" y="103.8">G13</text>
<text x="152.5" y="103.8">D3</text>
<text x="96.3" y="111.5">CP</text>
<text x="96.3" y="108.9">CET</text>
<text x="142" y="111.5">A8</text>
<text x="142" y="108.9">A7</text>
<text x="96.3" y="116.5">MR</text>
<text x="99.9" y="115.3">74LS163</text>
<text x="142" y="114">A9</text>
<text x="147" y="114.6" transform="rotate(-90 147 114.6)">CS</text>
<text x="152.1" y="114.6" transform="rotate(-90 152.1 114.6)">WE</text>
<text x="96.3" y="121.6">D0</text>
<text x="96.3" y="124.2">D1</text>
<text x="106.7" y="124.2">Q1</text>
<text x="106.7" y="121.6">Q0</text>
<text x="164" y="125.4">74LS32</text>
<text x="165" y="122.9">H12B</text>
<text x="96.3" y="126.7">D2</text>
<text x="96.3" y="129.2">D3</text>
<text x="106.7" y="129.2">Q3</text>
<text x="106.7" y="126.7">Q2</text>
<text x="164" y="130.5">74LS32</text>
<text x="96.3" y="136.9">CEP</text>
<text x="96.3" y="134.3">PE</text>
<text x="102.3" y="135.6">F13</text>
<text x="107" y="134.3">TC</text>
<text x="165.1" y="133.1">H12A</text>
<text x="96.3" y="141.9">CP</text>
<text x="96.3" y="139.4">CET</text>
<text x="96.3" y="147">MR</text>
<text x="99.9" y="145.8">74LS163</text>
<text x="146.2" y="153.4">74LS08</text>
<text x="147.3" y="150.8">H11A</text>
<text x="104.7" y="158.5">H10</text>
<text x="146.2" y="158.5">74LS08</text>
<text x="147.2" y="161">H11D</text>
<text x="96.3" y="162.3">A0</text>
<text x="96.3" y="164.8">A1</text>
<text x="96.3" y="167.3">A2</text>
<text x="105.7" y="162.3">Y0</text>
<text x="105.7" y="164.8">Y1</text>
<text x="105.7" y="167.3">Y2</text>
<text x="96.3" y="169.9">A3</text>
<text x="96.3" y="172.4">A4</text>
<text x="105.7" y="169.9">Y3</text>
<text x="105.7" y="172.4">Y4</text>
<text x="146.2" y="171.2">74LS32</text>
<text x="147.2" y="173.7">H12D</text>
<text x="96.3" y="175">A5</text>
<text x="98.1" y="178.8">74xx04</text>
<text x="105.7" y="175">Y5</text>
<text x="146.2" y="178.8">74LS32</text>
<text x="147.2" y="181.3">H12C</text>
</g>
<g font-size="1.3" fill="#725600">
<text x="228.5" y="40.3">LD</text>
<text x="76.8" y="48">PXL_CLK''</text>
<text x="176.6" y="70.8">LDOUT</text>
<text x="176.8" y="68.3">RESET</text>
<text x="227.4" y="68.3">OSEL</text>
<text x="180" y="75.9">H2</text>
<text x="171.3" y="78.4">CLK6M</text>
<text x="183" y="131.8">H256'</text>
<text x="131.5" y="155.9">LINECS</text>
<text x="71.7" y="164.8">MAIN_DCDR</text>
<text x="77.3" y="167.3">H256</text>
<text x="119.5" y="167.3">H256</text>
<text x="119.5" y="164.8">MAIN_DCDR</text>
<text x="79.1" y="172.4">H8'</text>
<text x="119.5" y="172.4">H8''</text>
<text x="79.9" y="175">LD</text>
<text x="119.5" y="175">LD_A</text>
<text x="128.4" y="176.2">OBJCOL</text>
</g>
<text font-size="1.2" fill="#0000c2" x="175.3" y="80">6.14MHz</text>
</svg>
